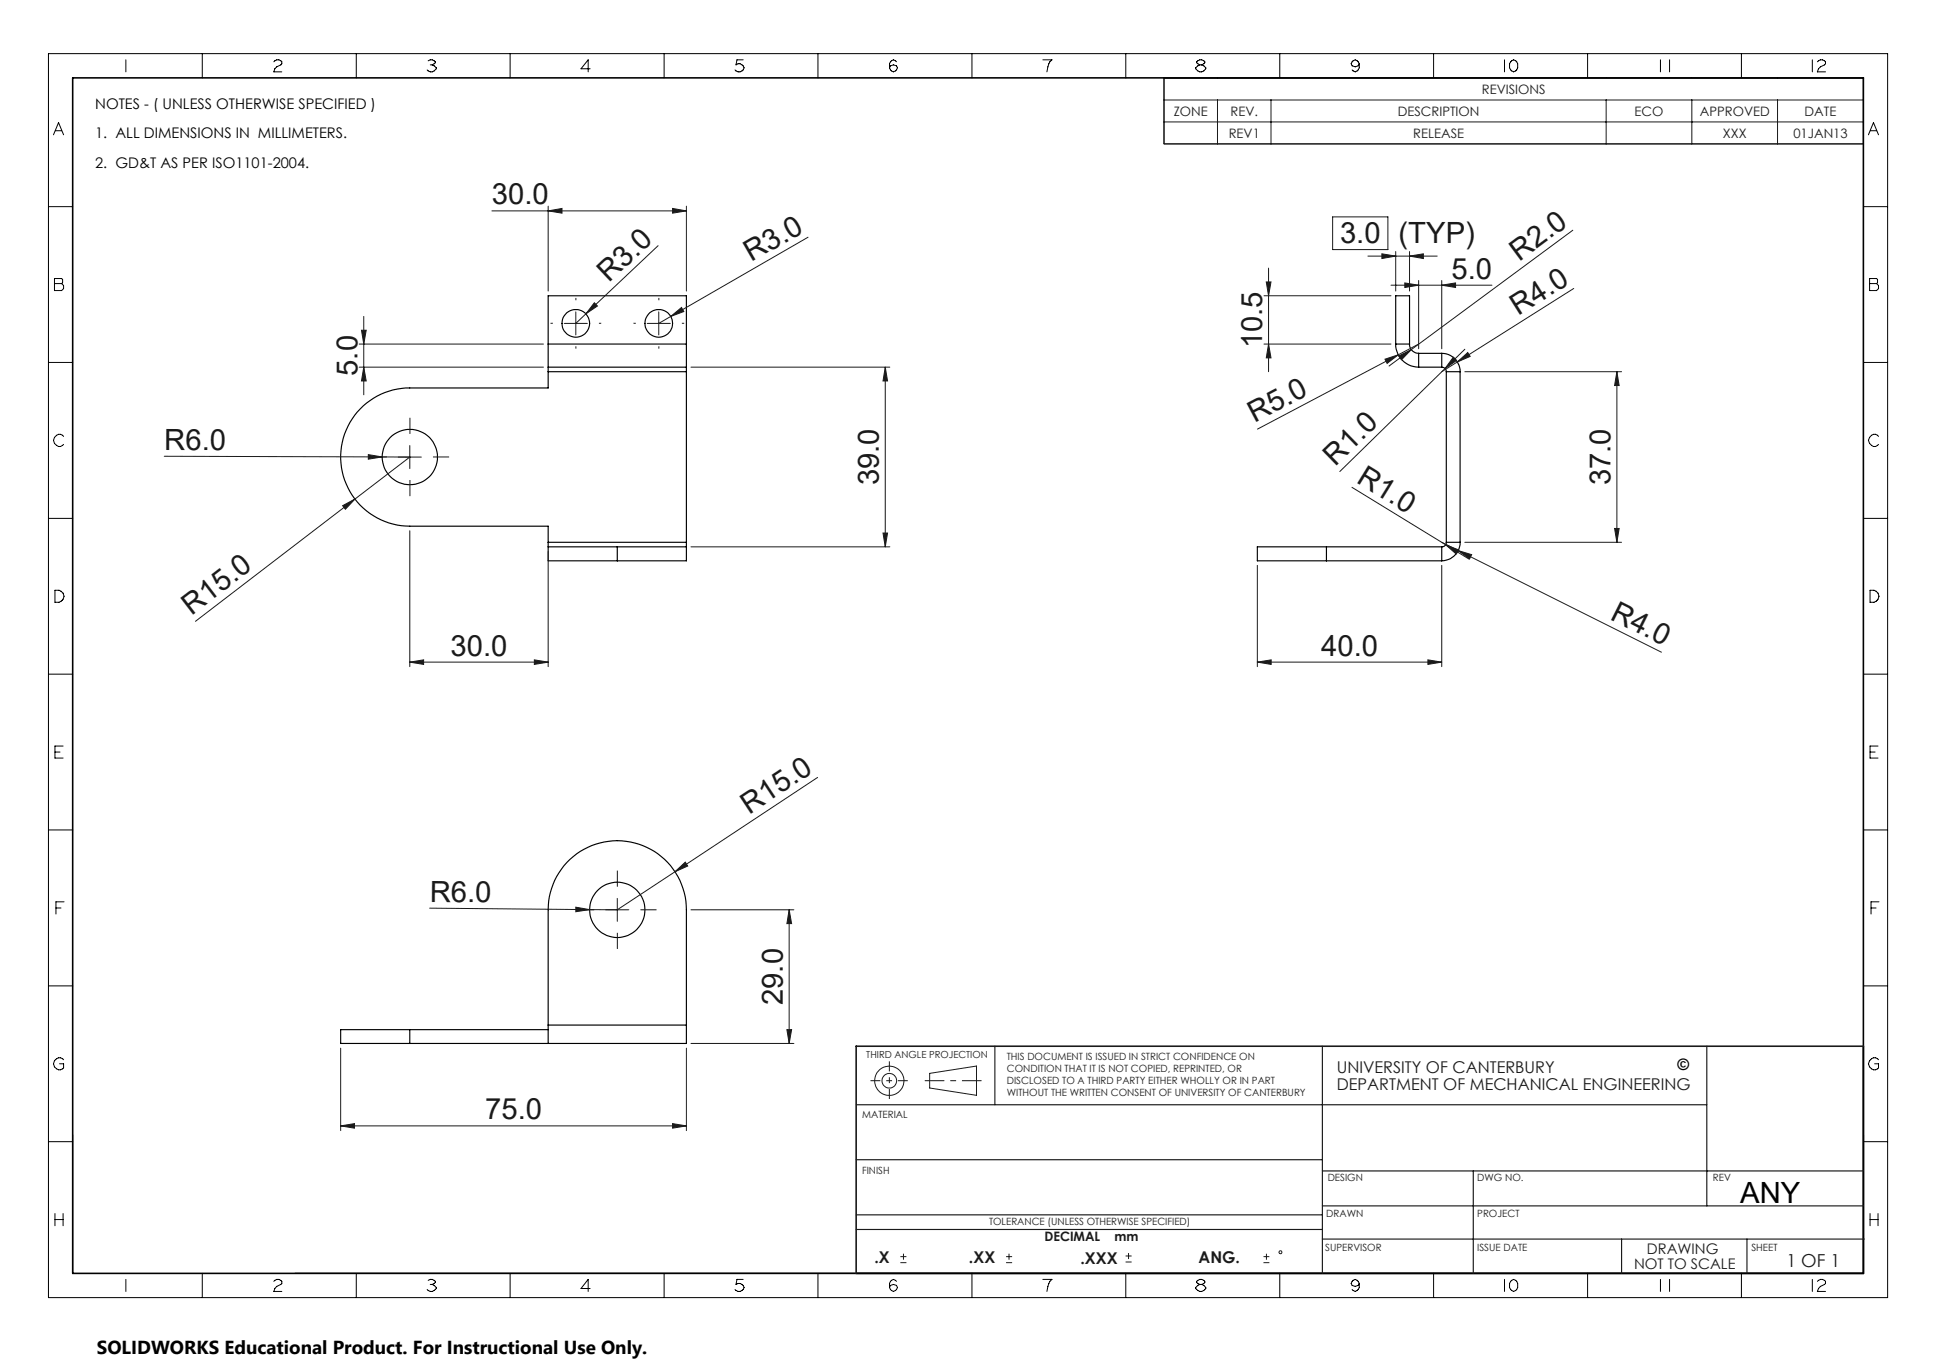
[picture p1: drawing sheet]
<svg xmlns="http://www.w3.org/2000/svg" width="420mm" height="297mm" viewBox="0 0 420 297" stroke-linecap="round" stroke-linejoin="round" font-family="sans-serif">
<g fill="none" stroke="#000" stroke-width=".25">
<path d="M118.9 74.6v5.1M118.9 79.7v.9M118.9 74.6v-10.4h30v10.4M118.9 74.6h30M118.9 79.7h30M148.9 74.6v5.1M148.9 79.7v.9M302.8 74.6a5 5 0 0 0 5 5.1M302.8 74.6h3M302.8 74.6v-10.4h3v10.4M305.8 74.6a1.97 1.97 0 0 0 2 2.1M307.8 79.7h5"/>
<path d="M307.8 76.7v3M307.8 76.7h5M312.8 76.7a4 4 0 0 1 4 3.9M312.8 79.7a.96 .96 0 0 1 1 .9M312.8 76.7v3M118.9 80.6v3.6h-30a15 15 0 0 0-15 15 15 15 0 0 0 15 15h30v3.4M118.9 80.6h30M148.9 80.6v37M313.8 80.6h3M313.8 80.6v37M316.8 80.6v37M118.9 118.6h15"/>
<path d="M118.9 118.6v3.1h15M118.9 117.6v1M118.9 117.6h30M133.9 118.6h15M133.9 118.6v3.1M148.9 118.6v3.1h-15M148.9 117.6v1M287.8 118.6h-15v3.1h15M287.8 118.6v3.1M287.8 118.6h25M312.8 118.6v3.1M313.8 117.6a.96 .96 0 0 1-1 1"/>
<path d="M313.8 117.6h3M316.8 117.6a4 4 0 0 1-4 4.1M287.8 121.7h25M88.9 223.4h-15v3h15M88.9 223.4v3M88.9 223.4h30M118.9 222.4v4M118.9 222.4v-25a15 15 0 0 1 15-15 15 15 0 0 1 15 15v25M118.9 222.4h30M148.9 222.4v4h-60"/>
<circle cx="124.9" cy="70.1" r="3"/>
<circle cx="142.9" cy="70.1" r="3"/>
<circle cx="88.9" cy="99.2" r="6"/>
<circle cx="133.9" cy="197.4" r="6"/>
</g>
<g fill="none" stroke="#191924" stroke-width=".22">
<path d="M252.5 16.9h151.7v14.3h-151.7zM252.5 21.7h151.7M252.5 26.5h151.7M264.1 21.7v9.5M275.7 21.7v9.5M348.4 21.7v9.5M367 21.7v9.5M385.6 21.7v9.5M106.7 45.8h42.2M118.9 45.8l3-.6v1zM118.9 44.7v18.4M142.8 53.3l-15.7 14.8"/>
<path d="M145.9 45.2l3 .6-3 .4zM148.9 44.7v18.4M175.3 51.5l-29.8 17.1M275.2 58.2v22.4M289.1 47.1h12v7h-12zM296.8 55.6h15M299.8 55.1l3 .5-3 .5zM302.8 54.6v8.5M305.8 55.6l3-.5v1zM305.8 54.6v8.5M341.2 49.9l-35 25.9M77.9 79.7h40"/>
<path d="M77.9 74.6h40M78.4 71.6h1l-.5 3zM78.9 79.7l.5 3h-1zM78.9 68.6v17.1M122.4 70.2h5M124.9 67.7v5M127.1 68.1l-2.2 2.1M128.9 65.7l.7 .7-2.5 1.7zM140.4 70.2h5M142.9 67.7v5M145.5 68.6l2.3-1.9 .5 .9zM145.5 68.6l-2.6 1.6"/>
<path d="M149.9 79.7h43.1M192.1 79.7v38.9M192.1 79.7l.4 3h-.9zM274.2 74.6h27.6M274.2 64.2h27.6M274.7 61.2h1l-.5 3zM275.2 74.6l.5 3h-1zM300.5 77.9l2.9-.9-2.5 1.8zM301.8 61.9h21.9M303.5 77.2l2.7-1.4-2.1 2.2zM304.8 61.4l3 .5-3 .5zM306.2 75.8l-4.9 3.6"/>
<path d="M307.8 60.9v14.8M307.8 74.6l-35 18.5M312.8 61.9l3-.5v1zM312.8 60.9v14.8M313.5 80l-22.8 22.3M315.3 77.5l.7 .7-2.5 1.8zM316.2 78.5l2.2-2 .5 .8zM316.2 78.5l-3.4 2.1M317.8 75.8l-4.3 4.2M341.4 62.6l-25.2 15.9M35.6 99l53.3 .2-46.5 35.6M79.9 98.6l3 .5-3 .5z"/>
<path d="M86.4 99.2h5M88.9 96.7v5M317.8 80.6h34M350.8 80.6l.5 3h-1zM350.8 80.6v37M74.3 109.7l2.7-1.4-2.1 2.2zM88.9 115.1v29.5M118.9 119.7v24.9M149.9 118.6h43.1M191.6 115.6h.9l-.4 3zM293.3 105.7l20.3 12.5M312.8 117.6l3.5 1.8"/>
<path d="M313.6 118.2l2.8 1.1-.5 .9zM313.6 118.2l5.1 3.1M316.3 119.4l3 .9-.5 .9zM316.3 119.4l44.1 22.1M317.8 117.6h34M350.3 114.6h1l-.5 3zM272.8 122.7v21.9M312.8 122.7v21.9M88.9 143.6l3-.4v.9zM88.9 143.6h30M115.9 143.2l3 .4-3 .5zM272.8 143.6l3-.4v.9z"/>
<path d="M272.8 143.6h40M309.8 143.2l3 .4-3 .5zM177.4 168.7l-31 20.4M93.2 197l34.7 .3M124.9 196.8l3 .5-3 .5zM131.4 197.4h5M133.9 194.9v5M146.4 189.1l2.3-2.1 .5 .9zM146.4 189.1l-12.5 8.3-6-.1M149.9 197.4h22.3M171.2 197.4v29M171.2 197.4l.5 3h-1z"/>
<path d="M73.9 227.4v17.9M148.9 227.4v17.9M149.9 226.4h22.3M170.7 223.4h1l-.5 3zM201.7 232.9l10.1-1.6v6.3l-10.1-1.6zM73.9 244.3l3-.5v1zM73.9 244.3h75M145.9 243.8l3 .5-3 .5zM195.3 273.9h1.3M195.3 272.6h1.3M196 272v1.3M218.3 273.9h1.3"/>
<path d="M218.3 272.6h1.3M218.9 272v1.3M244.2 273.8h1.3M244.2 272.5h1.3M244.8 271.8v1.4M274.1 273.9h1.3M274.1 272.6h1.3M274.7 272v1.3"/>
<circle cx="192.9" cy="234.5" r="3.2"/>
<circle cx="192.9" cy="234.5" r="1.58"/>
<circle cx="277.8" cy="271.7" r=".32"/>
</g>
<g fill="none" stroke="#000" stroke-width=".22">
<path d="M10.5 11.6h399v269.9h-399zM27.3 13v2.6M43.9 11.6v5.3M59.4 13.4a.92 .92 0 0 1 1-.4 .92 .92 0 0 1 .7 .8l-1.5 1.1-.2 .7h1.7M77.3 11.6v5.3M92.9 13.2a.96 .96 0 0 1 1.5 .4l-.6 .5M93.3 14.1h.5M93.8 14.1l.9 .6a1.11 1.11 0 0 1-.9 .9 1.11 1.11 0 0 1-1.1-.4M110.7 11.6v5.3M128 14.9h-2l1.6-1.9v2.6M144.1 11.6v5.3M161.2 13h-1.3l-.2 1.1a1.08 1.08 0 0 1 1.7 .6 1.11 1.11 0 0 1-.8 .9 1.11 1.11 0 0 1-1.1-.4"/>
<path d="M177.4 11.6v5.3M193.2 14.3l.6-.2 .7 .2a.87 .87 0 0 1-.7 1.3 .87 .87 0 0 1-.6-1.3zM194.5 13.4l-.2-.2a.87 .87 0 0 0-1.3 .6v.9M210.9 11.6v5.3M226.2 13h2a3.4 3.4 0 0 0-1.1 2.6M244.2 11.6v5.3M252.5 16.9h151.7v14.3h-151.7zM260.3 14.1l-.7-.5a.92 .92 0 0 1 .9-.6 .92 .92 0 0 1 .9 .6l-.7 .5M260.3 14.1l-.9 .6a1.11 1.11 0 0 0 1.1 .9 1.11 1.11 0 0 0 1.1-.9l-.9-.6M260.3 14.1h.4M277.6 11.6v5.3M293.3 13.4l.2-.2a.91 .91 0 0 1 1.4 .6l-.3 .5-.6 .2-.7-.2-.2-.5z"/>
<path d="M294.9 13.8v.9a.91 .91 0 0 1-1.4 .7l-.2-.2M311 11.6v5.3M326.4 13v2.6M327.7 13.4l.2-.2a.87 .87 0 0 1 1.3 .6v.9a.87 .87 0 0 1-1.3 .7l-.4-.7v-.9zM344.4 11.6v5.3M360.2 13v2.6M362.2 13v2.6M377.8 11.6v5.3M393.2 13v2.6M394.3 13.4a1.1 1.1 0 0 1 1.7 0v.4l-1.1 .7-.4 .4-.2 .7h1.7M11.6 29.2l1.1-2.6 1.1 2.6M12 28.4h1.4"/>
<path d="M405.3 29.2l1.1-2.6 1.1 2.6M405.8 28.4h1.3M10.5 44.8h5.3M404.2 44.8h5.3M10.5 78.6h5.3M11.8 60.4h1.6l.2 .2v.7l-.2 .2 .4 .4v.7l-.4 .4h-1.6zM11.8 61.5h1.6M404.2 78.6h5.3M405.6 60.4h1.5l.2 .2v.7l-.2 .2 .4 .4v.7l-.4 .4h-1.5zM405.6 61.5h1.5M13.8 94.7a1.29 1.29 0 0 0-2.1 .3 1.29 1.29 0 0 0 1 1.9h.4l.7-.5M407.5 94.7a1.25 1.25 0 0 0-1.9 .1 1.25 1.25 0 0 0 .4 1.8 .98 .98 0 0 0 1.5-.2"/>
<path d="M10.5 112.5h5.3M404.2 112.5h5.3M11.9 128.1a1.56 1.56 0 0 1 2 1.3 1.57 1.57 0 0 1-2 1.3zM405.7 128.1a1.51 1.51 0 0 1 1.9 1.3 1.55 1.55 0 0 1-1.9 1.3zM10.5 146.3h5.3M404.2 146.3h5.3M11.9 163.2h1.1M13.7 161.9h-1.8v2.6h1.8M405.7 163.2h1.1M407.4 161.9h-1.7v2.6h1.7M10.5 180.1h5.3M12.1 197h1.1"/>
<path d="M13.9 195.6h-1.8v2.7M404.2 180.1h5.3M405.9 197h1.1M407.6 195.6h-1.7v2.7M10.5 213.9h5.3M404.2 213.9h5.3M13.8 229.9a1.26 1.26 0 0 0-1.8 0 1.26 1.26 0 0 0 0 1.8 1.26 1.26 0 0 0 1.8 0v-.9h-.9M407.5 229.9a1.27 1.27 0 0 0-1.8 0 1.27 1.27 0 0 0 0 1.8 1.27 1.27 0 0 0 1.8 0v-.9h-.8M10.5 247.7h5.3M15.8 246.2v30M404.2 247.7h5.3M404.3 246.2v30h-340.3"/>
<path d="M11.9 263.3v2.6M11.9 264.6h1.8M13.7 263.3v2.6M27.3 277.6v2.6M43.9 276.3v5.2M59.4 278a.92 .92 0 0 1 1-.5 .92 .92 0 0 1 .7 .9l-1.1 .7-.4 .4-.2 .7h1.7M77.3 276.3v5.2M92.9 277.8a.95 .95 0 0 1 1.5 .4l-.6 .5M93.3 278.7h.5M93.8 278.7l.9 .6a1.14 1.14 0 0 1-2 .4M110.7 276.3v5.2M128 279.5h-2l1.6-1.9v2.6"/>
<path d="M144.1 276.3v5.2M161.2 277.6h-1.3l-.2 1.1a1.11 1.11 0 0 1 1.7 .6 1.11 1.11 0 0 1-.8 .9 1.11 1.11 0 0 1-1.1-.5M177.4 276.3v5.2M193.2 278.9l.6-.2 .7 .2a.87 .87 0 0 1-.7 1.3 .87 .87 0 0 1-.6-1.3zM194.5 278l-.2-.2a.87 .87 0 0 0-1.3 .6v.9M210.9 276.3v5.2M226.2 277.6h2a3.6 3.6 0 0 0-1.1 2.6M244.2 276.3v5.2M260.3 278.7l-.9 .6a1.12 1.12 0 0 0 1.1 .9 1.12 1.12 0 0 0 1.1-.9l-.4-.4-.5-.2M260.3 278.7h.4M260.3 278.7l-.7-.5a.91 .91 0 0 1 .9-.7 .91 .91 0 0 1 .9 .7l-.7 .5M277.6 276.3v5.2"/>
<path d="M293.3 278l.2-.2a.91 .91 0 0 1 1.4 .6l-.3 .5-.6 .2-.7-.2-.2-.5zM294.9 278.4v.9a.89 .89 0 0 1-.7 .7 .89 .89 0 0 1-.9-.3M311 276.3v5.2M326.4 277.6v2.6M327.7 278l.2-.2a.87 .87 0 0 1 1.3 .6v.9a.88 .88 0 0 1-.8 .9 .88 .88 0 0 1-.9-.9v-.9zM344.4 276.3v5.2M360.2 277.6v2.6M362.2 277.6v2.6M377.8 276.3v5.2M393.2 277.6v2.6M394.3 278a1.1 1.1 0 0 1 1.7 0v.4l-1.1 .7-.4 .4-.2 .7h1.7M405.7 264.6h1.7"/>
<path d="M405.7 263.3v2.6M407.4 263.3v2.6"/>
</g>
<g fill="none" stroke="#191924" stroke-width=".22" stroke-dasharray="15.2 1.3 1.3 1.3" stroke-linecap="butt">
<path d="M119.9 70.1h-.5M124.9 65.1v-.5M124.9 75.1v.5M129.9 70.1h.5M137.9 70.1h-.5M142.9 65.1v-.5M142.9 75.1v.5M147.9 70.1h.5M83.9 99.1h-3.5M88.9 94.1v-3.5M93.9 99.1h3.5M88.9 104.1v3.5"/>
<path d="M128.9 197.4h-3.5M133.9 192.4v-3.5M138.9 197.4h3.5M133.9 202.4v3.5"/>
</g>
<path d="M200.6 234.5h12.3" fill="none" stroke="#191924" stroke-width=".22" stroke-dasharray="15.2 1.3 1.3 1.3" stroke-dashoffset="11" stroke-linecap="butt"/>
<path d="M188.8 234.5h8.1M192.9 230.3v8.1" fill="none" stroke="#191924" stroke-width=".22" stroke-dasharray="15.2 1.3 1.3 1.3" stroke-dashoffset="13.1" stroke-linecap="butt"/>
<path d="M15.8 16.9h388.4v259.4h-388.4z" fill="none" stroke="#000" stroke-width=".35"/>
<g fill="none" stroke="#191924" stroke-width=".25">
<path d="M185.7 239.7h184.6M215.8 227v12.7M286.9 227v49.3M370.3 227v34.6M185.7 251.6h101.2M286.9 254h117.3M319.6 254v22.3M185.7 263.6h101.2M185.7 266.7h101.2M286.9 261.6h117.3M286.9 268.8h117.6M351.8 268.8v7.5"/>
<path d="M379 268.8v7.5"/>
</g>
<path d="M404.2 227h-218.5v49.3" fill="none" stroke="#191924" stroke-width=".35"/>
<g fill="#191924">
<path d="M313.6 118.2l2.8 1.1-.5 .9z"/>
<path d="M124.9 196.8l3 .5-3 .5z"/>
<path d="M79.9 98.6l3 .5-3 .5z"/>
<path d="M300.5 77.9l2.9-.9-2.5 1.8z"/>
<path d="M145.5 68.6l2.3-1.9 .5 .9z"/>
<path d="M316.2 78.5l2.2-2 .5 .8z"/>
<path d="M146.4 189.1l2.3-2.1 .5 .9z"/>
<path d="M303.5 77.2l2.7-1.4-2.1 2.2z"/>
<path d="M74.3 109.7l2.7-1.4-2.1 2.2z"/>
<path d="M128.9 65.7l.7 .7-2.5 1.7z"/>
<path d="M315.3 77.5l.7 .7-2.5 1.8z"/>
<path d="M316.3 119.4l3 .9-.5 .9z"/>
<path d="M88.9 143.6l3-.4v.9zM115.9 143.2l3 .4-3 .5zM118.9 45.8l3-.6v1zM145.9 45.2l3 .6-3 .4zM299.8 55.1l3 .5-3 .5zM305.8 55.6l3-.5v1zM304.8 61.4l3 .5-3 .5zM312.8 61.9l3-.5v1z"/>
<path d="M73.9 244.3l3-.5v1zM145.9 243.8l3 .5-3 .5z"/>
<path d="M272.8 143.6l3-.4v.9zM309.8 143.2l3 .4-3 .5z"/>
<path d="M191.6 115.6h.9l-.4 3zM192.1 79.7l.4 3h-.9zM350.3 114.6h1l-.5 3zM350.8 80.6l.5 3h-1zM170.7 223.4h1l-.5 3zM171.2 197.4l.5 3h-1z"/>
<path d="M78.4 71.6h1l-.5 3zM78.9 79.7l.5 3h-1zM274.7 61.2h1l-.5 3zM275.2 74.6l.5 3h-1z"/>
</g>
<g font-size="6.4" fill="#191924">
<text x="163" y="56.9" transform="rotate(-30 163 56.9)">R3.0</text>
<text x="329.6" y="56.8" transform="rotate(-36 329.6 56.8)">R2.0</text>
<text x="272.2" y="91.8" transform="rotate(-28 272.2 91.8)">R5.0</text>
<text x="294.1" y="104.5" transform="rotate(32 294.1 104.5)">R1.0</text>
<text x="349.1" y="134.2" transform="rotate(27 349.1 134.2)">R4.0</text>
<text x="93.2" y="195.6" transform="rotate(1 93.2 195.6)">R6.0</text>
</g>
<g font-size="6.3" fill="#191924">
<text x="106.7" y="44.3">30.0</text>
<text x="290.7" y="52.7">3.0</text>
<text x="303.4" y="52.7">(TYP)</text>
<text x="132.1" y="61.5" transform="rotate(-43 132.1 61.5)">R3.0</text>
<text x="314.9" y="60.4">5.0</text>
<text x="329.4" y="68.5" transform="rotate(-32 329.4 68.5)">R4.0</text>
<text x="273.8" y="75.6" transform="rotate(-90 273.8 75.6)">10.5</text>
<text x="77.5" y="81.5" transform="rotate(-90 77.5 81.5)">5.0</text>
<text x="35.6" y="97.6">R6.0</text>
<text x="289.7" y="101.3" transform="rotate(-44 289.7 101.3)">R1.0</text>
<text x="190.6" y="105.3" transform="rotate(-90 190.6 105.3)">39.0</text>
<text x="349.4" y="105.3" transform="rotate(-90 349.4 105.3)">37.0</text>
<text x="41.5" y="133.7" transform="rotate(-37 41.5 133.7)">R15.0</text>
<text x="97.8" y="142.2">30.0</text>
<text x="286.6" y="142.2">40.0</text>
<text x="162.5" y="176.8" transform="rotate(-33 162.5 176.8)">R15.0</text>
<text x="169.8" y="218" transform="rotate(-90 169.8 218)">29.0</text>
<text x="105.3" y="242.8">75.0</text>
</g>
<text font-size="6.3" x="377.5" y="260.9">ANY</text>
<text font-size="4.1" x="21" y="293.7">SOLIDWORKS Educational Product. For Instructional Use Only.</text>
<text font-size="3.9" fill="#191924" x="387.5" y="274.9">1 OF 1</text>
<g font-size="3.5" fill="#191924">
<text x="290" y="232.9">UNIVERSITY OF CANTERBURY</text>
<text x="290" y="236.4">DEPARTMENT OF MECHANICAL ENGINEERING</text>
<text x="189.7" y="273.9">.X</text>
<text x="210.2" y="273.9">.XX</text>
<text x="234.4" y="274.2">.XXX</text>
<text x="260" y="273.9">ANG.</text>
</g>
<text font-size="3.4" x="363.9" y="232.1">©</text>
<g font-size="3.2">
<text x="20.7" y="23.7">NOTES - ( UNLESS OTHERWISE SPECIFIED )</text>
<text x="20.7" y="30">1. ALL DIMENSIONS IN MILLIMETERS.</text>
<text x="20.7" y="36.4">2. GD&amp;T AS PER ISO1101-2004.</text>
</g>
<g font-size="3.2" fill="#191924">
<text x="354.5" y="275.2">NOT TO SCALE</text>
<text x="357.3" y="272.1">DRAWING</text>
</g>
<g font-size="2.8" fill="#191924">
<text x="321.5" y="20.3">REVISIONS</text>
<text x="254.6" y="25.1">ZONE</text>
<text x="266.6" y="29.9">REV1</text>
<text x="267" y="25.1">REV.</text>
<text x="303.3" y="25.1">DESCRIPTION</text>
<text x="306.6" y="29.9">RELEASE</text>
<text x="354.6" y="25.1">ECO</text>
<text x="368.8" y="25.1">APPROVED</text>
<text x="373.8" y="29.9">XXX</text>
<text x="389.1" y="29.9">01JAN13</text>
<text x="391.5" y="25.1">DATE</text>
<text x="226.6" y="269.3">DECIMAL</text>
<text x="241.8" y="269.3">mm</text>
</g>
<g font-size="2.2" fill="#191924">
<text x="218.4" y="229.9">THIS DOCUMENT IS ISSUED IN STRICT CONFIDENCE ON</text>
<text x="218.4" y="232.5">CONDITION THAT IT IS NOT COPIED, REPRINTED, OR</text>
<text x="218.4" y="235.2">DISCLOSED TO A THIRD PARTY EITHER WHOLLY OR IN PART</text>
<text x="218.4" y="237.8">WITHOUT THE WRITTEN CONSENT OF UNIVERSITY OF CANTERBURY</text>
<text x="187" y="242.6">MATERIAL</text>
<text x="187" y="254.6">FINISH</text>
<text x="288" y="256.2">DESIGN</text>
<text x="320.5" y="256.2">DWG NO.</text>
<text x="371.6" y="256.2">REV</text>
<text x="214.6" y="265.8">TOLERANCE (UNLESS OTHERWISE SPECIFIED)</text>
<text x="287.7" y="264">DRAWN</text>
<text x="320.5" y="264">PROJECT</text>
<text x="287.5" y="271.4">SUPERVISOR</text>
<text x="320.5" y="271.4">ISSUE DATE</text>
<text x="380" y="271.4">SHEET</text>
</g>
<text font-size="2.1" fill="#191924" x="187.9" y="229.6">THIRD ANGLE PROJECTION</text>
</svg>
